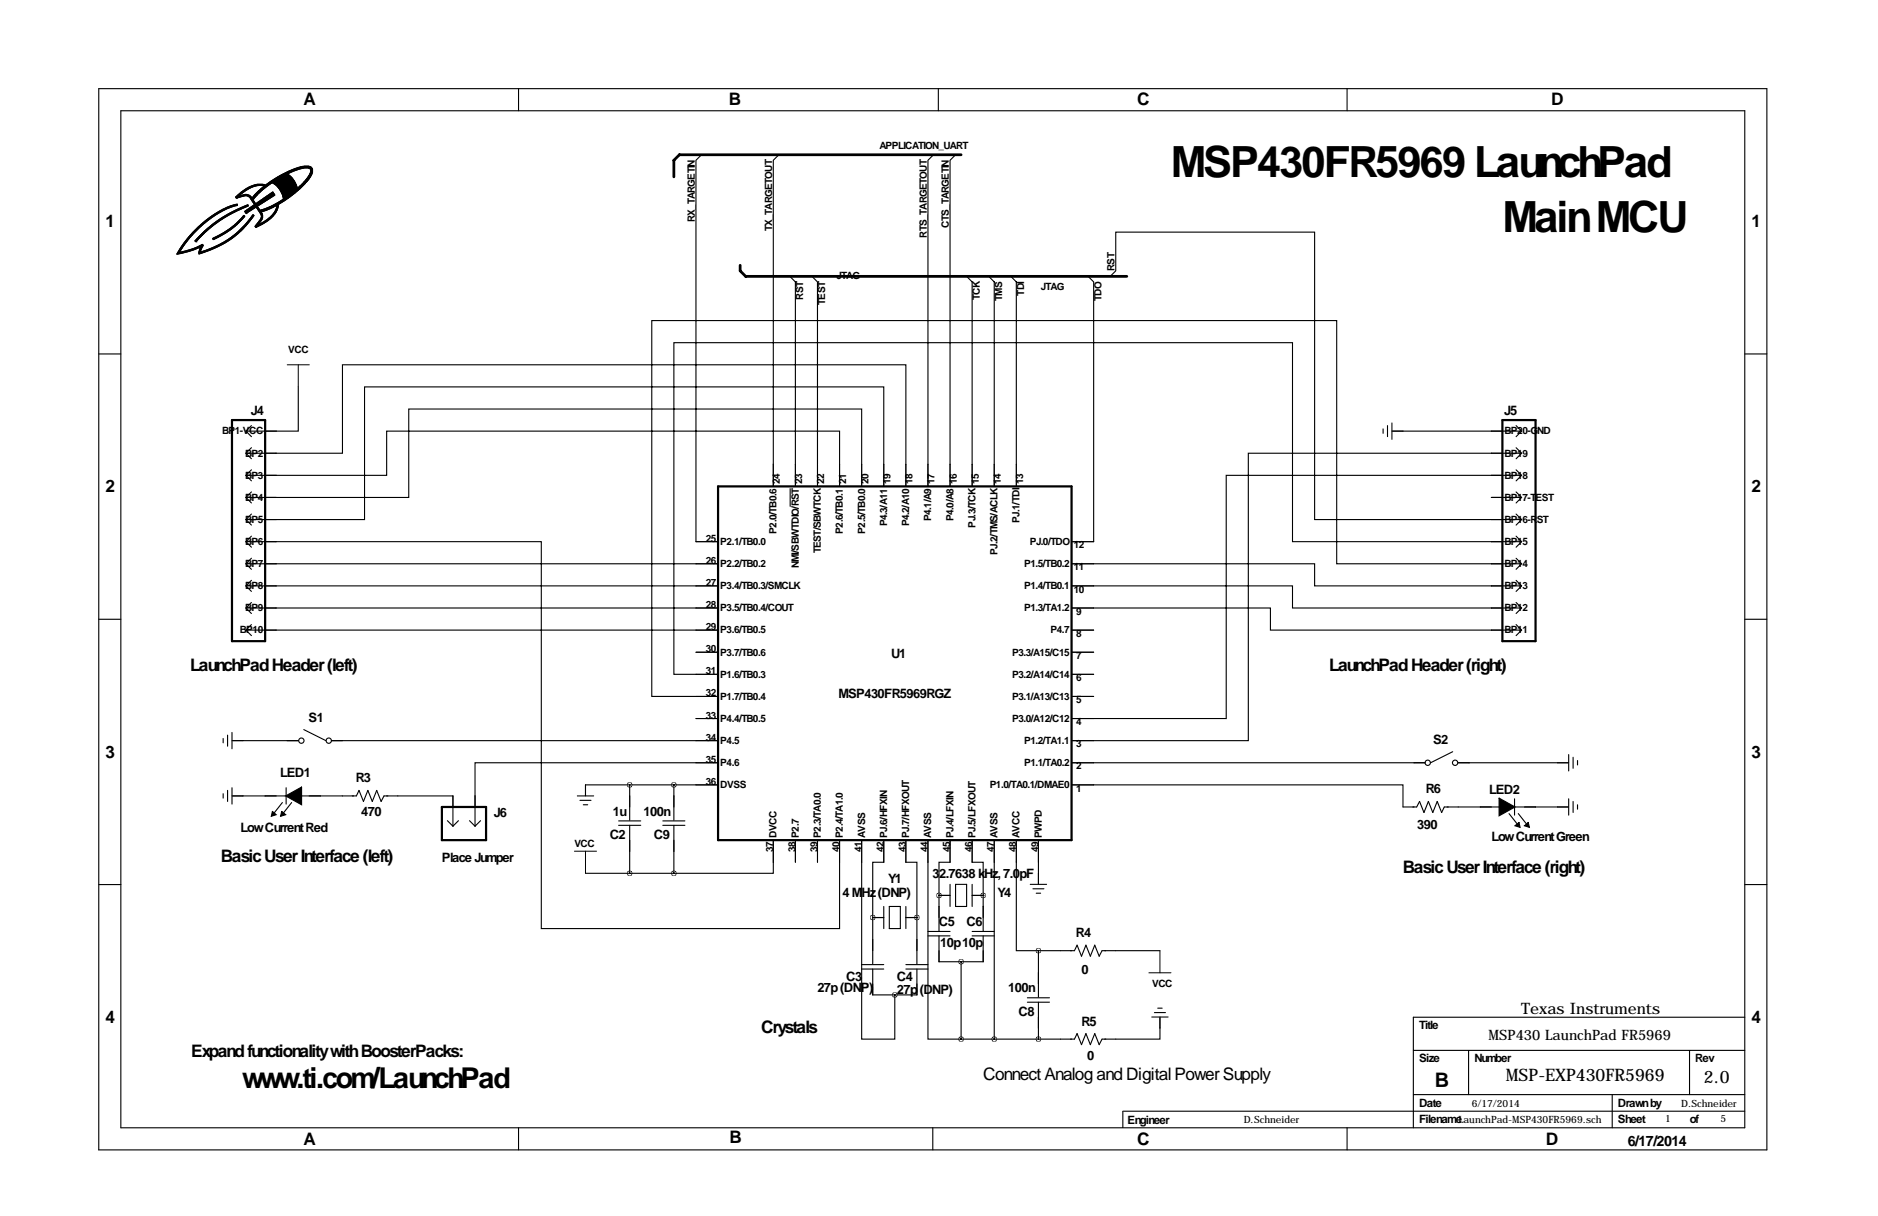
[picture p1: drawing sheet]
<svg xmlns="http://www.w3.org/2000/svg" width="432mm" height="279mm" viewBox="0 0 432 279" stroke-linecap="round" stroke-linejoin="round" font-family="sans-serif">
<g fill="none" stroke="#000" stroke-width=".25">
<path d="M22.7 20.4h383.5v243.8h-383.5zM27.8 25.5h373.4v233.6h-373.4zM119.2 20.4v5.1M161.3 35.6l-1.3 1.2v87.7h5.1M179.1 35.6l-1.3 1.2v75M214.6 35.6l-1.2 1.2v75M215.7 20.4v5.1M219.7 35.6l-1.3 1.2v75M309.7 20.4v5.1M181.6 63.5l1.3 1.3v47M186.7 63.5l1.3 1.3v47M222.2 63.5l1.3 1.3v47"/>
<path d="M227.3 63.5l1.3 1.3v47M232.4 63.5l1.3 1.3v47M250.2 63.5l1.3 1.3v59.7h-5.1M255.3 63.5l1.2-1.3v-8.9h45.8v66.1h47.6M22.7 81.3h5.1M56.5 99.1l1.3 1.2M57.8 97.8l-1.3 1.3M68.6 88.9v10.2h-12.1M318 98.6v1M319 97.8v2.5M320 97.2v3.7M320.2 99.1h29.7"/>
<path d="M348.6 97.8l1.3 1.3M349.9 99.1l-1.3 1.2M401.2 81.3h5M56.5 109.2h32.4v-10.1h104.1v12.7M56.5 104.1h22.2v-20.3h129.6v28M56.5 114.3l1.3 1.3M56.5 109.2l1.3 1.3M56.5 119.4l1.3 1.3M56.5 104.1l1.3 1.3M57.8 113l-1.3 1.3M57.8 107.9l-1.3 1.3M57.8 118.1l-1.3 1.3"/>
<path d="M57.8 102.9l-1.3 1.2M181.7 112.3v4.1M198.1 111.8v-17.8h-104.1v20.3h-37.5M203.2 111.8v-22.9h-119.4v30.5h-27.3M342.9 114.3h7M348.6 113l1.3 1.3M348.6 107.9l1.3 1.3M348.6 118.1l1.3 1.3M348.6 102.9l1.3 1.2M349.9 104.1h-62.9v66.1h-40.6M349.9 109.2h-68v55.9h-35.5M349.9 114.3l-1.3 1.3"/>
<path d="M349.9 109.2l-1.3 1.3M349.9 119.4l-1.3 1.3M349.9 104.1l-1.3 1.3M56.5 124.5h68v88.9h68.5v-20.4M56.5 129.5h108.6M56.5 139.7h108.6M56.5 134.6h108.6M56.5 139.7l1.3 1.3M56.5 129.5l1.3 1.3M56.5 124.5l1.3 1.2M56.5 134.6l1.3 1.3M57.8 138.4l-1.3 1.3"/>
<path d="M57.8 128.3l-1.3 1.2M57.8 123.2l-1.3 1.3M57.8 133.3l-1.3 1.3M246.4 129.5h55.9v5.1h47.6M246.4 134.6h50.8v5.1h52.7M246.4 139.7h45.7v5.1h57.8M348.6 138.4l1.3 1.3M348.6 128.3l1.3 1.2M348.6 123.2l1.3 1.3M348.6 133.3l1.3 1.3M349.9 124.5h-52.7v-45.8h-142.3v76.2h10.2M349.9 129.5h-42.6v-55.8h-157.4v86.3h15.2"/>
<path d="M349.9 139.7l-1.3 1.3M349.9 129.5l-1.3 1.3M349.9 124.5l-1.3 1.2M349.9 134.6l-1.3 1.3M22.7 142.3h5.1M56.5 144.8h108.6M56.5 144.8l1.3 1.2M57.8 143.5l-1.3 1.3M160 149.9h5.1M246.4 144.8h5.1M246.4 154.9h5.1M246.4 149.9h5.1"/>
<path d="M348.6 143.5l1.3 1.3M349.9 144.8l-1.3 1.2M401.2 142.3h5M51.3 169.7v1M52.3 168.9v2.5M53.3 168.3v3.8M53.5 170.2h15.1M69.8 167.6l5.1 2.6M76.2 170.2h88.9M160 165.1h5.1M165.1 175.3h-55.9v14.5M246.4 160h5.1"/>
<path d="M246.4 175.3h81.3M334 172.7l-5.1 2.6M335.3 175.3h25.2M360.7 173.4v3.7M361.7 174v2.5M362.7 174.8v1M51.3 182.4v1M52.3 181.6v2.5M53.3 181v3.8M53.5 182.9h28.4l.6-1.3 1.1 2.5 1-2.5 1 2.5 1-2.5 1 2.5 .7-1.2h15.8v6.9M64.9 184.4l-2.3 2.9M65.8 181v3.8"/>
<path d="M67.1 184.4l-2.3 2.9M102.9 188.6l1.2 1.2M105.4 188.6l-1.3 1.2M107.9 188.6l1.3 1.2M110.5 188.6l-1.3 1.2M132.7 182.9h3.8M133.3 183.9h2.6M134.1 184.9h1M142.2 189.6h5.1M142.2 188.6h5.1M144.8 180.3v8.2M144.8 189.6v11.1"/>
<path d="M152.4 189.6h5.1M152.4 188.6h5.1M154.9 180.3v8.2M154.9 189.6v11.1M165.1 180.3h-30.5v2.4M177.8 193v7.7h-22.9M182.9 193v5.1M188 193v5.1M198.1 193v45.8h7.6v-10.2M203.2 193v5.1h-2.5v12.7M208.3 193v5.1h2.5v12.7M213.4 193v45.8h7.6"/>
<path d="M218.4 193v5.1h-2.5v7.6M223.5 193v5.1h2.6v7.6M228.6 193v45.8M233.7 193v25.4h5.1M238.8 193v10M246.4 180.3h76.2v5.1h3.1l.7-1.3 1 2.6 1-2.6 1 2.6 1.1-2.6 1 2.6 .6-1.3h28.4M347 186.9l2.2 2.9M348.2 183.5v3.8M349.1 186.9l2.3 2.9M360.7 183.5v3.8M361.7 184.1v2.6M362.7 184.9v1"/>
<path d="M22.7 203.3h5.1M134.6 200.7h20.3M200.7 210.8h.1M200.7 210.8h2.5M200.7 210.8v10.7M203.2 208.3v5.1M204.5 208.3h2.5v5.1h-2.5zM208.3 208.3v5.1M208.3 210.8h2.5M210.8 210.8h.1M210.8 210.8v10.7M213.4 215h5"/>
<path d="M213.4 214h5M215.9 205.7h.1M215.9 205.7v8.2M215.9 215v6h10.2v-6M215.9 205.7h2.5M218.4 203.2v5.1M219.7 203.2h2.5v5.1h-2.5zM223.5 203.2v5.1M223.5 215h5.1M223.5 214h5.1M223.5 205.7h2.6M226.1 205.7h.1"/>
<path d="M226.1 205.7v8.2M236.9 203.2h3.7M237.5 204.2h2.5M238.3 205.2h1M238.8 218.4v10.7M238.8 218.4h8.2l.6-1.2 1.1 2.5 1-2.5 1 2.5 1-2.5 1 2.5 .7-1.3h13.3M401.2 203.3h5M198.1 222.7h5.1M198.1 221.6h5.1M200.7 222.7v5.9h10.1v-5.9M208.3 222.7h5.1M208.3 221.6h5.1"/>
<path d="M221 221v17.8M236.2 230.3h5.1M236.2 229.3h5.1M238.8 230.3v8.5M264.8 233.7h3.8M265.4 232.7h2.6M266.2 231.6h1M266.7 233.8v5h-13.3l-.7 1.2-1-2.5-1 2.5-1-2.5-1 2.5-1.1-2.5-.6 1.3h-26M401.2 233.7h-76.2v25.4M119.2 259.1v5.1M214.5 259.1v5.1M258.2 255.3h143"/>
<path d="M258.2 255.4v3.7M309.7 259.1v5.1M325 251.5h76.2M325 241.4h76.2M337.7 241.4v10.1M370.7 251.5v7.6M388.5 241.4v10.1"/>
<circle cx="69.3" cy="170.2" r=".61"/>
<circle cx="75.6" cy="170.2" r=".61"/>
<circle cx="328.3" cy="175.3" r=".61"/>
<circle cx="334.6" cy="175.3" r=".61"/>
</g>
<g fill="none" stroke="#000" stroke-width=".23">
<path d="M65.1 39.9h1.1M65.2 39.9h1.1M65.3 39.8h1.1M65.4 39.8h1.1M65.5 39.7h1.1M65.6 39.7h1.2M65.7 39.6h1.2M66 39.5h1.3M66.1 39.4h1.3M66.2 39.4h1.3M66.3 39.3h1.3M66.4 39.3h1.4"/>
<path d="M66.6 39.2h1.3M66.7 39.2h1.3M67.1 39h1.4M67.1 39.5l-1.3 .1M67.2 39h1.4M67.3 38.9h1.5M67.4 38.9h1.6M67.6 38.8h1.5M67.7 38.8h1.7M68.1 38.6h3.6M68.3 38.6h3.4M68.3 39.1h-1.5"/>
<path d="M68.4 38.5h3.2M68.6 38.5h3M68.7 38.4h2.9M68.9 38.4h2.6M69.1 38.3h2.3M69.3 38.3h2M69.9 38.7h-2.1M69.9 38.2h1.1M70.9 38.7h.9M71.2 39.9h.5M71.2 38.8h.6M71.3 39.9h.5"/>
<path d="M71.3 39.8h.5M71.3 38.8h.5M71.3 39.7h.5M71.3 38.9h.6M71.4 39.6h.4M71.4 39.5h.5M71.4 39h.5M71.4 38.9h.5M71.4 39.4h.5M71.4 39.3h.5M71.4 39.2h.5M71.4 39.1h.5"/>
<path d="M40.6 58.4h.2M40.7 58.3h.9M40.7 58.2h1.1M40.7 58.2h1.4M40.8 58.1h1.5M40.8 58.1h1.6M40.8 58h1.8M40.9 58h1.9M41 57.8h.4M41 57.7h.5M41.1 57.6h.4M41.1 57.6h.5"/>
<path d="M41.2 57.4h.4M41.2 57.4h.5M41.3 57.3h.4M41.4 58.3l-.8 .1M41.4 57.9h-.5M41.4 57.2h.4M41.4 57.1h.4M41.5 56.9h.4M41.6 56.9h.4M41.6 56.8h.4M41.6 57.5h-.5M41.7 56.7h.4"/>
<path d="M41.8 56.5h.4M41.9 56.4h.4M41.9 57.8h1.5M41.9 57h-.4M41.9 56.3h.5M42 56.3h.4M42 56.2h.4M42 56.2h.5M42.1 57.8h1.5M42.1 56.1h.4M42.1 56h.5M42.2 56.6h-.5"/>
<path d="M42.2 56h.4M42.2 55.9h.4M42.2 55.9h.5M42.3 55.8h.4M42.3 57.7h1.4M42.3 55.8h.5M42.4 55.6h.5M42.5 55.6h.4M42.5 57.7h1.4M42.5 55.5h.5M42.6 55.5h.4M42.6 55.4h.4"/>
<path d="M42.6 55.4h.5M42.7 55.3h.4M42.7 57.6h1.3M42.7 55.2h.5M42.8 55.2h.4M42.8 55.7h-.4M42.8 55.1h.5M42.9 57.6h1.3M42.9 55.1h.4M42.9 55h.4M42.9 55h.5M43 54.9h.4"/>
<path d="M43.1 54.8h.5M43.1 54.7h.5M43.2 54.7h.4M43.2 57.9h-1.7M43.2 54.6h.5M43.3 54.6h.4M43.3 54.5h.5M43.4 57.4h1.3M43.4 54.4h.5M43.5 54.3h.4M43.5 54.8l-.5 .1M43.5 54.3h.5"/>
<path d="M43.6 57.4h1.2M43.6 54.2h.4M43.6 54.2h.5M43.6 54.1h.5M43.7 54.1h.5M43.8 57.3h1.1M43.8 53.9h.5M43.9 54.4l-.5 .1M43.9 53.8h.4M43.9 57.3h1.1M43.9 53.8h.5M44 53.7h.4"/>
<path d="M44 53.7h.5M44.1 57.2h1.1M44.1 53.6h.5M44.2 57.2h1.1M44.2 53.4h.6M44.3 53.9l-.6 .1M44.3 53.4h.5M44.3 53.3h.6M44.4 57.1h1M44.4 53.3h.5M44.4 53.2h.6M44.5 57.5h-1.4"/>
<path d="M44.5 53.2h.5M44.7 53h.5M44.7 53.5h-.6M44.8 52.9h.5M44.8 56.9h.9M44.8 55.4h.5M44.9 55.4h.3M44.9 52.8h.5M44.9 56.9h.9M44.9 55.5h.3M44.9 55.2h.5M45 55.5h.1"/>
<path d="M45 55.2h.5M45 52.7h.5M45 55.1h.5M45.1 55.6h.1M45.1 56.8h.8M45.1 55.1h.4M45.1 55h.5M45.1 53.1h-.5M45.1 52.6h.5M45.2 56.8h1.3M45.2 55h.4M45.2 52.5h.5"/>
<path d="M45.2 54.9h.5M45.3 52.4h.5M45.3 56.7h1.2M45.3 54.8h.5M45.4 55.3h-.6M45.4 54.7h.5M45.4 52.3h.5M45.4 56.7h1.2M45.5 54.6h.5M45.5 52.2h.6M45.6 54.5h.5M45.6 52.6l-.6 .1"/>
<path d="M45.6 52.1h.5M45.6 57h-1M45.6 52.1h.6M45.7 52h.5M45.7 58.3h.5M45.7 58.2h.6M45.7 58.2h.8M45.7 58.1h.9M45.7 58.1h1.1M45.7 58h1.2M45.7 58h1.4M45.7 57.9h1.6"/>
<path d="M45.7 56.5h1M45.7 54.4h.5M45.7 52h.6M45.8 57.8h.3M45.8 57.7h.3M45.8 54.8l-.5 .1M45.8 54.3h.5M45.8 57.6h.3M45.8 57.6h.4M45.8 56.5h.9M45.8 51.9h.5M45.9 57.4h.3"/>
<path d="M45.9 57.3h.4M45.9 54.2h.5M45.9 51.9h.5M45.9 57.2h.4M45.9 56.4h.8M46 57.2h.3M46 57.1h.4M46 54.1h.5M46 52.2l-.6 .1M46 58.3l-.3 .1M46 56.9h.4M46 56.4h.7"/>
<path d="M46 51.7h.6M46.1 56.9h.3M46.1 56.8h.4M46.1 51.7h.5M46.1 56.3h.6M46.1 51.6h.6M46.2 54.4l-.6 .1M46.2 53.9h.5M46.2 51.6h.5M46.2 57.5h-.4M46.2 56.3h.5M46.2 53.8h.5"/>
<path d="M46.2 51.5h.6M46.3 53.8h.5M46.3 56.2h.3M46.3 53.7h.5M46.3 51.5h.5M46.4 57.8h1.1M46.4 56.2h.2M46.4 53.7h.5M46.4 51.4h.5M46.4 57h-.4M46.4 53.6h.5M46.5 53.6h.5"/>
<path d="M46.5 51.8h-.6M46.5 57.8h1.2M46.5 51.3h.6M46.6 51.2h.6M46.6 57.7h1.2M46.6 56.6h-1.1M46.6 53.9l-.5 .1M46.6 53.4h.5M46.7 53.4h.5M46.7 53.3h.5M46.7 51.1h.6M46.8 57.7h1.1"/>
<path d="M46.8 53.3h.5M46.8 51.1h.5M46.8 53.2h.6M46.8 51h.6M46.9 53.2h.5M46.9 57.6h1.2M47 53h.6M47 51.3l-.6 .1M47 50.9h.6M47.1 57.6h1.1M47.1 53.5h-.6M47.1 53h.6"/>
<path d="M47.1 50.8h.6M47.1 50.7h.7M47.2 52.9h.5M47.2 50.7h.6M47.2 52.9h.6M47.3 52.8h.6M47.3 50.6h.6M47.3 50.6h.7M47.4 52.7h.6M47.4 50.5h.6M47.5 57.4h1.1M47.5 53.1h-.6"/>
<path d="M47.5 52.6h.6M47.5 50.9l-.6 .1M47.6 50.4h.6M47.7 57.4h1M47.7 52.5h.5M47.7 50.3h.6M47.7 52.5h.6M47.8 52.4h.5M47.8 50.3h.6M47.8 57.3h1M47.8 52.4h.6M47.8 50.2h.6"/>
<path d="M47.9 52.3h.5M47.9 50.2h.6M47.9 57.3h1M48 50.1h.6M48.1 57.2h.9M48.1 52.6l-.7 .1M48.1 52.2h.5M48.1 52.1h.6M48.2 57.2h1M48.2 52.1h.6M48.2 50.4l-.8 .1M48.2 50h.6"/>
<path d="M48.2 52h.6M48.2 49.9h.6M48.3 49.9h.6M48.3 57.1h1M48.3 52h.6M48.4 51.9h.5M48.4 49.8h.6M48.4 57.5h-1.2M48.4 51.9h.6M48.4 49.8h.7M48.5 49.7h.6M48.6 52.2l-.7 .1"/>
<path d="M48.6 49.7h.6M48.6 51.7h.6M48.7 56.9h.9M48.7 51.7h.6M48.7 50l-.7 .1M48.7 51.6h.6M48.8 49.5h.6M48.8 56.9h.9M48.8 51.6h.6M48.9 54.8h.7M48.9 54.8h.8M48.9 51.5h.6"/>
<path d="M48.9 49.5h.6M48.9 56.8h.9M48.9 54.9h.5M48.9 49.4h.7M49 55h.2M49 55h.3M49 54.7h.8M49 51.4h.6M49 56.8h.9M49 55.1h.1M49 49.4h.7M49.1 54.7h.8"/>
<path d="M49.1 49.3h.6M49.1 51.8h-.6M49.2 56.7h.8M49.2 54.6h.8M49.2 51.3h.6M49.2 49.3h.6M49.2 49.2h.7M49.3 56.7h.8M49.3 54.6h.8M49.3 51.2h.6M49.4 54.5h.8M49.4 49.6h-.8"/>
<path d="M49.4 51.1h.6M49.5 57h-1.1M49.5 51.1h.6M49.5 49.1h.7M49.5 51h.7M49.5 49h.7M49.6 56.5h.8M49.6 49h.7M49.7 54.4h.8M49.7 56.5h.8M49.7 51.3l-.6 .1M49.7 50.9h.7"/>
<path d="M49.7 48.9h.7M49.8 54.3h.8M49.8 48.9h.7M49.8 56.4h.8M49.8 50.8h.6M49.9 54.3h.8M49.9 50.7h.6M49.9 48.8h.7M49.9 56.4h.8M50 50.7h.6M50 56.3h.9M50 54.2h.8"/>
<path d="M50 50.6h.7M50.1 54.2h.8M50.1 49.1l-.8 .1M50.1 56.3h.9M50.1 50.6h.6M50.1 48.7h.8M50.2 54.1h.8M50.2 50.5h.7M50.2 56.2h.9M50.2 48.6h.8M50.3 54.1h.8M50.3 50.9l-.7 .1"/>
<path d="M50.3 48.6h.8M50.3 56.6h-.9M50.4 54.4l-.9 .1M50.4 50.4h.7M50.4 48.5h.8M50.5 50.3h.7M50.5 48.5h.8M50.5 56.1h.8M50.5 50.3h.8M50.6 53.9h.8M50.6 48.4h.8M50.6 56h.8"/>
<path d="M50.6 53.8h.8M50.6 50.2h.7M50.6 48.4h.9M50.7 50.2h.7M50.7 56h.8M50.7 53.8h.8M50.8 50.1h.7M50.8 48.7l-.8 .1M50.9 55.9h.7M50.9 53.7h.7M50.9 55.9h.8M51 53.7h.7"/>
<path d="M51 48.2h.8M51 55.8h.8M51 50.4l-.8 .1M51.1 53.6h.7M51.1 50h.6M51.1 48.2h.8M51.1 55.8h.8M51.1 49.9h.7M51.2 48.1h.8M51.2 49.9h.7M51.2 48.1h.9M51.3 56.1l-1 .1"/>
<path d="M51.3 53.9l-.9 .1M51.3 49.8h.7M51.3 48h.9M51.4 53.4h.7M51.4 49.8h.7M51.4 55.6h.7M51.5 55.6h.7M51.5 53.4h.7M51.5 49.7h.7M51.5 48h.8M51.6 55.5h.7M51.6 53.3h.6"/>
<path d="M51.6 53.3h.7M51.7 55.5h.7M51.7 50l-.8 .1M51.7 48.3h-1M51.7 55.4h.7M51.7 53.2h.7M51.8 49.5h.7M51.8 47.8h.9M51.8 55.4h.7M51.8 53.2h.7M51.9 49.5h.7M51.9 47.8h.9"/>
<path d="M52 49.4h.7M52 47.7h.9M52 55.7h-.8M52 53.5h-.8M52 53h.7M52 49.4h.8M52.1 55.2h.6M52.1 47.7h1M52.1 55.2h.7M52.1 53h.7M52.1 49.3h.8M52.2 52.9h.6"/>
<path d="M52.2 47.6h1M52.2 55.1h.7M52.2 49.3h.8M52.3 52.9h.6M52.3 55.1h.7M52.3 52.8h.7M52.3 49.2h.8M52.3 47.5h1.1M52.4 55h.6M52.4 52.8h.6M52.4 49.6h-.8M52.4 47.5h1.1"/>
<path d="M52.5 55h.6M52.5 52.7h.6M52.5 54.9h.7M52.6 49.1h.7M52.6 47.9h-1M52.6 53.1h-.7M52.7 55.3h-.8M52.7 49h.7M52.7 52.6h.6M52.8 54.8h.6M52.8 52.5h.6M52.8 49h.7"/>
<path d="M52.8 54.7h.7M52.8 48.9h.8M52.8 47.3h1.3M52.9 54.7h.6M52.9 52.4h.6M52.9 48.9h.8M52.9 47.3h1.4M53 54.6h.6M53 52.4h.6M53 54.6h.7M53 48.8h.8M53.1 52.3h.5"/>
<path d="M53.1 47.2h1.4M53.1 54.5h.6M53.2 52.2h.6M53.2 49.1l-.8 .1M53.3 52.6l-.7 .1M53.3 47.2h1.3M53.3 54.8l-.7 .1M53.3 54.4h.6M53.3 52.1h.6M53.3 48.7h.9M53.4 54.3h.6M53.4 52.1h.6"/>
<path d="M53.4 54.3h.7M53.4 52h.7M53.4 48.6h.9M53.4 47.1h1.2M53.5 52h.6M53.5 54.2h.7M53.5 48.6h.9M53.6 54.2h.6M53.6 51.9h.6M53.6 47.1h1M53.6 54.1h.7M53.6 48.5h.9"/>
<path d="M53.7 54.1h.6M53.7 48.5h.9M53.7 47h.9M53.8 52.2l-.7 .1M53.8 51.7h.6M53.8 48.4h.9M53.8 47.4h-1.2M53.9 54.4l-.7 .1M53.9 53.9h.6M53.9 51.7h.6M53.9 51.6h.6M53.9 48.4h.9"/>
<path d="M53.9 47h.7M54 53.8h.6M54 51.6h.6M54.1 53.8h.5M54.1 51.5h.5M54.1 48.7l-1 .1M54.1 53.7h.6M54.1 51.5h.6M54.2 53.7h.6M54.2 53.6h.6M54.2 51.4h.5M54.2 45.4h.8"/>
<path d="M54.2 45.3h1M54.3 48.2h.8M54.3 45.5h.4M54.3 45.4h.6M54.3 45.2h1.5M54.3 53.6h.6M54.3 51.8h-.6M54.3 45.5h.2M54.3 45.1h1.7M54.4 45.6h.1M54.4 51.3h.5M54.4 48.2h.9"/>
<path d="M54.4 45.1h1.8M54.4 51.2h.5M54.4 46.9h.2M54.5 53.9l-.7 .1M54.5 53.4h.5M54.5 51.2h.5M54.5 48.1h.9M54.5 45h3.1M54.5 53.4h.6M54.5 51.1h.5M54.5 45h3M54.6 53.3h.5"/>
<path d="M54.6 51.1h.5M54.6 48.1h.9M54.6 44.9h.5M54.6 53.3h.6M54.6 51h.5M54.6 44.9h.6M54.7 48h.9M54.7 53.2h.6M54.8 53.2h.5M54.8 50.9h.5M54.8 44.7h.5M54.8 51.3l-.5 .1"/>
<path d="M54.8 50.8h.5M54.8 48h.9M54.8 44.7h.6M54.9 50.7h.5M54.9 44.6h.5M54.9 53h.6M55 53.5h-.6M55 53h.5M55 50.6h.5M55 44.6h.5M55 52.9h.6M55 48.3h-.9"/>
<path d="M55 44.5h.6M55.1 52.9h.5M55.1 50.5h.5M55.1 44.4h.5M55.1 52.8h.6M55.1 47.8h.9M55.2 52.8h.5M55.2 52.7h.6M55.2 50.9l-.5 .1M55.2 50.4h.5M55.3 50.3h.5M55.3 47.8h.9"/>
<path d="M55.3 44.9h2.1M55.3 44.8h-.6M55.3 44.3h.5M55.3 44.2h.6M55.4 52.6h.5M55.4 50.2h.4M55.4 47.7h.9M55.4 44.2h.6M55.4 53.1h-.6M55.4 52.5h.6M55.4 50.2h.5M55.4 44.1h.6"/>
<path d="M55.5 52.5h.5M55.5 50.1h.4M55.5 47.7h.9M55.5 44.9h1.9M55.5 44.1h.6M55.5 52.4h.6M55.6 52.4h.5M55.6 50h.5M55.6 47.6h.9M55.6 45.2l-1.4 .1M55.6 44h.6M55.6 52.3h.5"/>
<path d="M55.6 49.9h.5M55.7 50.4l-.6 .1M55.7 49.9h.4M55.7 47.5h.9M55.7 44.8h1.6M55.7 49.8h.5M55.8 52.2h.5M55.8 49.8h.4M55.8 44.3l-.7 .1M55.8 52.1h.5M55.8 49.7h.5M55.8 47.5h.9"/>
<path d="M55.8 43.8h.7M55.9 52.6l-.6 .1M55.9 52.1h.5M55.9 49.7h.4M55.9 49.6h.4M55.9 52h.5M55.9 47.9h-1M55.9 43.8h.6M56 52h.5M56 49.5h.1M56 43.7h.6M56 51.9h.5"/>
<path d="M56 50l-.5 .1M56.1 51.9h.5M56.1 44.7h.8M56.1 43.7h.6M56.1 51.8h.5M56.1 43.6h.7M56.2 47.3h.9M56.2 43.6h.7M56.2 52.2l-.5 .1M56.2 51.7h.5M56.2 48.6h1.2M56.3 51.7h.4"/>
<path d="M56.3 48.7h.9M56.3 48.6h1M56.3 48.5h1.2M56.3 47.3h.8M56.3 51.6h.5M56.3 48.7h.8M56.3 44.7h.4M56.4 51.5h.5M56.4 48.8h.6M56.4 48.5h1.2M56.4 43.9h-.7M56.4 48.9h.5"/>
<path d="M56.4 48.4h1.2M56.4 47.2h.7M56.4 43.4h.7M56.5 51.4h.4M56.5 49h.2M56.5 48.9h.3M56.5 43.4h.8M56.5 49h.1M56.5 48.4h1.2M56.5 47.2h.5M56.6 49.1h.1M56.6 43.3h.8"/>
<path d="M56.6 51.3h.5M56.6 51.2h.5M56.6 47.1h.4M56.7 51.2h.5M56.7 43.3h.8M56.7 51.1h.5M56.7 48.2h1.3M56.7 43.2h.9M56.8 51.1h.5M56.8 48.2h1.2M56.8 47.1h.2M56.8 51h.5"/>
<path d="M56.8 45.1h.8M56.8 43.2h.9M56.9 48.1h1.2M56.9 47h.1M56.9 50.9h.5M56.9 48.1h1.3M56.9 43.1h.9M57 50.8h.5M57 47.4h-1.1M57 45.1h.7M57 51.3l-.5 .1M57 50.7h.5"/>
<path d="M57 48h1.3M57 43.5h-.7M57.1 50.7h.5M57.1 48h1.2M57.1 45.2h.6M57.1 50.6h.5M57.2 50.5h.5M57.2 45.2h.6M57.2 43h.9M57.3 47.8h1.3M57.3 42.9h1M57.4 50.4h.4"/>
<path d="M57.4 50.3h.4M57.4 45.3h.4M57.4 50.9l-.5 .1M57.4 50.3h.5M57.4 47.8h1.3M57.4 45.4h.4M57.4 42.9h1M57.5 50.2h.4M57.5 47.7h1.2M57.5 45.4h.4M57.5 50.2h.5M57.5 45.5h1"/>
<path d="M57.5 45.5h1.1M57.6 50.1h.4M57.6 47.7h1.2M57.6 45.6h.8M57.6 45.6h.9M57.6 42.8h1M57.6 47.6h1.7M57.6 45.7h.8M57.7 50h.4M57.7 45.8h.6M57.7 42.8h1.1M57.7 49.9h.4"/>
<path d="M57.7 49.9h.5M57.7 47.5h1.6M57.8 50.4l-.5 .1M57.8 49.8h.4M57.8 47.5h1.4M57.8 45.9h.4M57.8 45.9h.5M57.8 42.7h1.2M57.8 46h.4M57.9 49.7h.4M57.9 48.3h-1.3M57.9 47.4h1.3"/>
<path d="M57.9 46.1h.4M57.9 46h.4M57.9 49.6h.5M57.9 42.7h1.5M58 49.5h.4M58 47.3h1.3M58 46.2h.4M58 45.4h.6M58 46.3h.4M58 45.4h.7M58 43l-1 .1M58.1 50l-.5 .1"/>
<path d="M58.1 49.4h.2M58.1 47.3h1.3M58.1 46.4h.4M58.1 46.3h.4M58.1 45.3h.6M58.1 49.3h.1M58.1 47.2h1.3M58.2 46.5h.4M58.2 47.2h1.3M58.2 45.2h.6M58.2 45.1h.7M58.3 47.1h1.3"/>
<path d="M58.3 46.7h.4M58.3 46.6h.4M58.3 45.1h.6M58.3 45h.7M58.3 42.5h3.5M58.4 47.1h1.3M58.4 46.8h1.7M58.4 46.8h1.8M58.4 45h.6M58.4 47h1.4M58.4 46.9h1.6M58.4 44.9h.7"/>
<path d="M58.5 44.8h.7M58.5 42.5h3.4M58.5 47.9h-1.3M58.6 44.7h.6M58.6 52h.8M58.6 52h.9M58.6 44.7h.7M58.7 52.1h.4M58.7 52.1h.6M58.7 51.9h.9M58.7 44.6h.6M58.7 42.4h2.2"/>
<path d="M58.7 52.2h.3M58.7 51.9h1M58.7 44.6h.7M58.8 52.2h.1M58.8 45.2l-.7 .1M58.8 44.5h.6M58.8 52.3h.1M58.8 51.7h1.2M58.8 44.4h.7M58.9 51.7h1.2M58.9 46.7h1.3M58.9 42.4h1.8"/>
<path d="M58.9 51.6h1.3M58.9 47.7h.4M58.9 46.7h1.5M59 51.6h1.3M59 51.5h.4M59 47.8h.4M59 47.7h.4M59 44.3h.7M59 51.5h.5M59 46.6h1.4M59 44.2h.7M59.1 51.4h.4"/>
<path d="M59.1 47.9h.4M59.1 44.2h.7M59.1 48h.4M59.1 44.1h.7M59.1 42.3h1.3M59.2 48.1h.4M59.2 48h.4M59.2 44.1h.7M59.2 51.3h.4M59.2 51.2h.5M59.2 46.5h1.5M59.2 44h.7"/>
<path d="M59.3 51.2h.4M59.3 48.2h.4M59.3 46.4h1.5M59.3 44h.7M59.3 51.1h.5M59.3 48.3h2.2M59.4 51.1h.4M59.4 51h.4M59.4 48.4h1.8M59.4 46.4h1.4M59.4 48.4h1.7M59.4 46.3h1.5"/>
<path d="M59.4 43.8h.7M59.5 48.5h1.3M59.5 48.5h1.4M59.5 43.8h.7M59.5 50.9h.4M59.5 50.8h.5M59.5 48.6h1.1M59.5 46.3h1.5M59.5 43.7h.8M59.6 51.5h.8M59.6 50.7h.4M59.6 48.7h.6"/>
<path d="M59.6 48.6h.9M59.6 46.2h1.5M59.6 51.3l-.5 .1M59.6 50.7h.5M59.6 48.7h.5M59.6 44.3l-.7 .1M59.6 43.7h.8M59.7 51.5h.8M59.7 50.6h.4M59.7 48.8h.4M59.7 46.2h1.4M59.7 43.6h.7"/>
<path d="M59.7 50.5h.5M59.7 48.9h.4M59.7 43.6h.8M59.8 51.4h.8M59.8 49h.4M59.8 48.9h.4M59.8 50.4h.4M59.9 51.8h-1.1M59.9 50.3h.4M59.9 49.1h.4M59.9 46h1.5M59.9 43.4h.8"/>
<path d="M59.9 50.9l-.5 .1M59.9 50.2h.4M59.9 49.2h.5M59.9 46.9l-1.4 .1M59.9 46h1.6M60 50.2h.4M60 50.1h.4M60 49.3h.4M60 43.3h.8M60 50h.4M60 49.9h.4M60 49.8h.4"/>
<path d="M60 49.5h.4M60 49.4h.4M60 48.2h1.6M60 45.9h1.5M60.1 51.3h.7M60.1 49.8h.3M60.1 49.7h.3M60.1 49.6h.3M60.1 45.9h1.5M60.1 43.9h-.8M60.1 43.3h.8M60.1 51.2h.8"/>
<path d="M60.1 43.2h.8M60.2 48.2h1.5M60.2 45.8h1.5M60.2 43.2h.8M60.2 51.2h.8M60.2 50.4l-.4 .1M60.2 45.8h1.6M60.2 43.1h.8M60.2 42.7h1.4M60.4 51.1h.7M60.4 50l-.4 .1M60.4 48.1h1.4"/>
<path d="M60.5 51.1h.6M60.5 43h.7M60.5 51h.7M60.5 45.6h1.5M60.5 42.9h.8M60.6 48.1h1.3M60.6 46.5l-1.5 .1M60.6 45.6h1.5M60.6 42.9h.8M60.6 42.7h1M60.6 45.5h1.6M60.6 43.5h-.8"/>
<path d="M60.6 42.8h.8M60.7 51.3l-.8 .1M60.7 48h1.4M60.7 45.5h1.5M60.7 42.8h.8M60.8 50.9h.6M60.8 45.4h1.5M60.9 50.8h.6M60.9 48h1.3M60.9 45.4h1.5M60.9 50.7h.7M60.9 45.3h1.6"/>
<path d="M61 50.7h.7M61.1 50.6h.6M61.2 50.6h.6M61.2 45.2h1.5M61.2 43l-.9 .1M61.2 42.4h.8M61.2 50.5h.6M61.2 45.1h1.6M61.2 42.4h.9M61.3 47.8h1.2M61.3 45.1h1.6M61.3 46.1h-1.6"/>
<path d="M61.3 42.3h.8M61.4 50.9l-.8 .1M61.4 47.8h1.2M61.4 45h1.6M61.4 42.3h.8M61.4 50.4h.6M61.5 50.3h.6M61.5 47.7h1.2M61.5 44.9h1.6M61.6 50.3h.6M61.6 44.9h1.6M61.6 42.1h.8"/>
<path d="M61.6 50.2h.6M61.6 47.7h1.2M61.7 44.8h1.5M61.7 42.1h.8M61.7 50.2h.6M61.7 42h6.2M61.8 50.1h.5M61.8 47.6h1.1M61.8 42.6h-3.8M61.8 42h6.1M61.8 44.7h1.3M61.9 47.5h1.1"/>
<path d="M61.9 44.7h1.2M61.9 41.9h6M61.9 50h.6M61.9 45.7h-1.5M61.9 44.6h1.2M61.9 41.9h5.9M62 50.4l-.7 .1M62 47.5h1.1M62 49.9h.5M62 44.6h1M62 41.8h5.8M62.1 49.9h.5"/>
<path d="M62.1 44.5h.9M62.1 41.8h5.7M62.1 49.8h.5M62.2 49.8h.5M62.2 44.4h.8M62.2 49.7h.5M62.2 44.4h.7M62.2 41.7h5.5M62.3 49.7h.5M62.3 41.6h5.4M62.3 47.3h1.1M62.3 42.2h-.9"/>
<path d="M62.4 47.9h-1.4M62.4 44.3h.5M62.4 41.6h5.3M62.4 50l-.6 .1M62.4 49.5h.5M62.4 47.3h1.1M62.4 41.5h5.2M62.5 49.5h.4M62.5 44.2h.3M62.5 49.4h.5M62.5 47.2h1.5M62.5 41.5h5.1"/>
<path d="M62.6 49.4h.4M62.6 44.1h.2M62.6 42.1h5.3M62.6 41.4h5M62.6 49.3h.5M62.6 47.2h1.4M62.6 45.2l-1.6 .1M62.7 49.3h.4M62.7 49.2h.5M62.7 44.1h.1M62.7 41.4h4.8M62.7 47.1h1.3"/>
<path d="M62.7 42.1h5.3M62.8 49.1h.5M62.8 47.1h1.2M62.8 42.2h5.2M62.8 41.2h4.7M62.9 49.6h-.6M62.9 49h.4M62.9 48.9h.5M62.9 47h1.2M62.9 41.2h4.5M63 48.9h.4M63 42.3h5"/>
<path d="M63 41.1h4.4M63 48.8h.4M63 48.8h.5M63.1 42.3h5M63.1 41.1h4.3M63.1 48.7h.5M63.1 48.6h.5M63.1 42.4h5M63.1 41h4.2M63.2 48.6h.4M63.2 48.5h.4M63.2 46.9h1"/>
<path d="M63.2 49.1l-.5 .1M63.2 48.5h.5M63.2 42.4h4.9M63.2 41h4.1M63.3 48.4h.4M63.3 47.4h-1.2M63.3 46.8h1M63.3 42.5h4.8M63.3 40.9h3.9M63.4 48.2h.4M63.4 48.1h.4M63.4 46.8h1"/>
<path d="M63.4 40.9h3.8M63.4 48h.5M63.4 42.6h4.8M63.5 48h.4M63.5 46.7h1M63.6 47.8h.3M63.6 47.7h.3M63.6 42.7h4.6M63.6 40.8h3.5M63.6 47.7h.4M63.6 47.6h.4M63.6 47.5h.4"/>
<path d="M63.6 46.7h1M63.7 47.5h.3M63.7 47.4h.3M63.7 47.3h.3M63.7 46.6h.9M63.7 42.8h4.5M63.7 40.7h3.4M63.7 42.8h4.6M63.8 48.3h-.5M63.8 42.9h4.5M63.8 40.7h3.2M63.8 40.6h3.2"/>
<path d="M63.9 43h4.4M63.9 47.9h-.4M63.9 40.6h3M64 46.5h.9M64 43.1h4.3M64 46.4h1M64 43.2h4.3M64 40.5h2.9M64.1 43.3h5M64.1 43.2h5M64.1 46.9l-1.1 .1M64.1 46.4h.9"/>
<path d="M64.1 43.3h4.9M64.1 40.5h2.7M64.2 43.4h4.8M64.2 40.4h2.6M64.2 46.3h.9M64.2 43.4h4.7M64.3 46.3h.9M64.3 43.6h4.4M64.4 46.2h.9M64.4 43.7h4.2M64.4 43.6h4.3M64.4 40.3h2.2"/>
<path d="M64.4 43.8h4.1M64.5 46.2h.9M64.5 43.8h3.9M64.5 40.3h2M64.6 44h3.6M64.6 44h3.7M64.6 40.2h1.9M64.6 44.1h3.5M64.6 44.1h3.6M64.6 40.2h1.8M64.7 46h.9M64.7 44.2h3.3"/>
<path d="M64.7 44.3h3.2M64.7 40.1h1.6M64.8 46.5l-1 .1M64.8 46h.9M64.8 44.4h2.9M64.8 44.6h2.8M64.8 44.5h2.9M64.8 40.1h1.5M64.9 45.9h.8M64.9 44.7h2.6M64.9 44.6h2.6M64.9 45.9h.9"/>
<path d="M64.9 44.7h2.5M64.9 40h1.3M65 45h2M65 45h2.1M65 44.9h2.2M65 45.8h.9M65 45.2h1.8M65 45.1h1.9M65 45.1h2M65.1 45.8h.8M65.1 45.4h1.4M65.1 45.3h1.5"/>
<path d="M65.1 45.6h1.1M65.1 45.5h1.2M65.1 45.5h1.3M65.1 45.4h1.3M65.5 46.1h-1M66.1 45.7h-1M66.8 45.2l-1.7 .1M67.4 44.8h-2.5M68.4 43.9h-3.9M68.5 43.2h.7M68.5 43.1h.7M68.7 43h.7"/>
<path d="M68.7 42.9h.7M68.8 42.9h.7M68.8 42.8h.7M68.9 43.5h-4.6M68.9 42.8h.7M68.9 42.7h.7M69 42.7h.7M69.2 42.5h.6M69.2 42.5h.7M69.3 42.4h.7M69.3 43l-.7 .1M69.4 42.3h.7"/>
<path d="M69.6 42.1h.7M69.7 42h.6M69.7 42h.7M69.7 41.9h.7M69.8 42.6h-.8M69.8 41.9h.7M69.8 41.8h.7M70 41.7h.7M70.1 41.6h.6M70.2 41.5h.6M70.2 42.2h-.7M70.2 41.4h.7"/>
<path d="M70.3 41.4h.6M70.4 41.2h.6M70.4 41.1h.7M70.5 41.1h.6M70.5 41h.6M70.6 41h.6M70.6 41.7l-.7 .1M70.6 40.9h.6M70.7 40.8h.6M70.8 40.7h.5M70.8 40.7h.6M70.8 40.6h.6"/>
<path d="M70.9 40.6h.5M70.9 40.5h.5M70.9 40.5h.6M71 40.4h.5M71 40.3h.6M71.1 40.2h.5M71.1 40.1h.6M71.2 40.1h.5M71.2 40h.5M71.3 40.8l-.7 .1M66 83.8h5.1M68.6 83.8v5.1"/>
<path d="M320 99.1h2.6M177.8 106.7v5.1M182.9 106.7v5.1M188 106.7v5.1M193 106.7v5.1M198.1 106.7v5.1M203.2 106.7v5.1M208.3 106.7v5.1M213.4 106.7v5.1M218.4 106.7v5.1M223.5 106.7v5.1M228.6 106.7v5.1"/>
<path d="M233.7 106.7v5.1M160 139.7h5.1M160 134.6h5.1M160 129.5h5.1M160 124.5h5.1M246.4 139.7h5.1M246.4 134.6h5.1M246.4 129.5h5.1M246.4 124.5h5.1M160 154.9h5.1M160 149.9h5.1M160 144.8h5.1"/>
<path d="M246.4 154.9h5.1M246.4 149.9h5.1M246.4 144.8h5.1M53.3 170.2h2.6M160 175.3h5.1M160 170.2h5.1M160 165.1h5.1M160 160h5.1M246.4 175.3h5.1M246.4 170.2h5.1M246.4 165.1h5.1M246.4 160h5.1"/>
<path d="M358.1 175.3h2.6M53.3 182.9h2.6M132.1 195.6h5.1M134.6 180.3v2.6M134.6 195.6v5.1M160 180.3h5.1M177.8 193v5.1M182.9 193v5.1M188 193v5.1M193 193v5.1M198.1 193v5.1M203.2 193v5.1"/>
<path d="M208.3 193v5.1M213.4 193v5.1M218.4 193v5.1M223.5 193v5.1M228.6 193v5.1M233.7 193v5.1M238.8 193v5.1M246.4 180.3h5.1M358.1 185.4h2.6M238.8 200.7v2.5M266.7 218.4v5.1M264.2 223.5h5"/>
<path d="M266.7 233.7v2.5"/>
</g>
<path d="M53.3 96.5h7.7v50.8h-7.7zM345.4 96.5h7.7v50.8h-7.7zM165.1 111.8h81.3v81.2h-81.3zM101.6 185.4h10.2v7.6h-10.2z" fill="none" stroke="#000" stroke-width=".51"/>
<path d="M62.6 186.4l.9 .8-1.1 .4zM64.8 186.4l.9 .8-1.2 .4zM65.7 182.9l3.6-2.1v4.1zM344.7 183.4l3.6 2-3.6 2.1zM348.3 189.7l.9-.7 .3 1.1zM350.5 189.7l.9-.7 .2 1.1z" fill="#000" stroke="#000" stroke-width=".25"/>
<path d="M200.6 210.8a.05 .05 0 0 0 .1 0 .05 .05 0 0 0-.1 0zM210.8 210.8a.05 .05 0 0 0 .1 0 .05 .05 0 0 0-.1 0zM205.7 228.6a.05 .05 0 0 0 .1 0 .05 .05 0 0 0-.1 0zM144.7 180.3a.05 .05 0 0 0 .1 0 .05 .05 0 0 0-.1 0zM220.9 221a.05 .05 0 0 0 .1 0 .05 .05 0 0 0-.1 0zM220.9 238.8a.05 .05 0 0 0 .1 0 .05 .05 0 0 0-.1 0zM238.7 238.8a.05 .05 0 0 0 .1 0 .05 .05 0 0 0-.1 0zM238.7 218.4a.05 .05 0 0 0 .1 0 .05 .05 0 0 0-.1 0zM154.9 200.7a.05 .05 0 0 0 .1 0 .05 .05 0 0 0-.1 0zM144.7 200.7a.05 .05 0 0 0 .1 0 .05 .05 0 0 0-.1 0zM154.9 180.3a.05 .05 0 0 0 .1 0 .05 .05 0 0 0-.1 0zM226 205.7a.05 .05 0 0 0 .1 0 .05 .05 0 0 0-.1 0z" fill="#000" stroke="#000" stroke-width="1.1"/>
<path d="M221 35.6h-64.8l-1.3 1.2v3.8M170.2 61v1.2l1.2 1.3h87.7" fill="none" stroke="#000" stroke-width=".63"/>
<g font-size="9.9">
<text x="269.2" y="40.6">MSP430FR5969 LaunchPad</text>
<text x="345.4" y="53.3">Main MCU</text>
</g>
<text font-size="6.6" x="55.7" y="250">www.ti.com/LaunchPad</text>
<text font-size="4.6" x="329.9" y="249.8">B</text>
<g font-size="4">
<text x="69.8" y="24.2">A</text>
<text x="167.6" y="24.2">B</text>
<text x="261.4" y="24.2">C</text>
<text x="356.7" y="24.2">D</text>
<text x="24.3" y="52.2">1</text>
<text x="402.7" y="52.2">1</text>
<text x="24.3" y="113.1">2</text>
<text x="402.7" y="113.1">2</text>
<text x="43.7" y="154.3">LaunchPad Header (left)</text>
<text x="305.6" y="154.3">LaunchPad Header (right)</text>
<text x="24.3" y="174.1">3</text>
<text x="402.7" y="174.1">3</text>
<text x="50.8" y="198.1">Basic User Interface (left)</text>
<text x="322.6" y="200.7">Basic User Interface (right)</text>
<text x="24.3" y="235.1">4</text>
<text x="175" y="237.3">Crystals</text>
<text x="402.7" y="235.1">4</text>
<text x="43.9" y="242.8">Expand functionality with BoosterPacks:</text>
<text x="226.1" y="248.3">Connect Analog and Digital Power Supply</text>
<text x="346.2" y="248.3">MSP-EXP430FR5969</text>
<text x="391.8" y="248.8">2.0</text>
<text x="69.8" y="263">A</text>
<text x="167.8" y="262.7">B</text>
<text x="261.4" y="263">C</text>
<text x="355.4" y="263">D</text>
</g>
<text font-size="3.6" x="349.8" y="232.9">Texas Instruments</text>
<g font-size="3.3">
<text x="342.3" y="238.9">MSP430 LaunchPad FR5969</text>
<text x="374.3" y="263.2">6/17/2014</text>
</g>
<g font-size="3">
<text x="57.7" y="95.2">J4</text>
<text x="345.9" y="95.2">J5</text>
<text x="204.9" y="151.1">U1</text>
<text x="192.8" y="160.5">MSP430FR5969RGZ</text>
<text x="70.9" y="165.9">S1</text>
<text x="329.5" y="170.9">S2</text>
<text x="64.4" y="178.6">LED1</text>
<text x="81.8" y="179.6">R3</text>
<text x="327.8" y="182.3">R6</text>
<text x="342.4" y="182.4">LED2</text>
<text x="55.3" y="191.3">Low Current Red</text>
<text x="83.1" y="187.5">470</text>
<text x="113.5" y="187.7">J6</text>
<text x="140.9" y="187.4">1u</text>
<text x="148" y="187.4">100n</text>
<text x="325.9" y="190.4">390</text>
<text x="140.2" y="192.7">C2</text>
<text x="150.4" y="192.7">C9</text>
<text x="342.9" y="193.3">Low Current Green</text>
<text x="101.6" y="198.1">Place Jumper</text>
<text x="204.2" y="202.9">Y1</text>
<text x="214.4" y="201.7">32.7638 kHz, 7.0pF</text>
<text x="193.7" y="206.2">4 MHz (DNP)</text>
<text x="229.4" y="206">Y4</text>
<text x="215.9" y="212.8">C5</text>
<text x="222.2" y="212.8">C6</text>
<text x="247.4" y="215.4">R4</text>
<text x="216.1" y="217.6">10p10p</text>
<text x="194.6" y="225.5">C3</text>
<text x="206.2" y="225.5">C4</text>
<text x="248.7" y="223.8">0</text>
<text x="187.9" y="228">27p (DNP)</text>
<text x="206.2" y="228.3">27p (DNP)</text>
<text x="231.8" y="228">100n</text>
<text x="234.2" y="233.4">C8</text>
<text x="248.7" y="235.7">R5</text>
<text x="249.9" y="243.6">0</text>
</g>
<g font-size="2.6">
<text x="326.3" y="236.5">Title</text>
<text x="326.3" y="244.1">Size</text>
<text x="339" y="244.1">Number</text>
<text x="389.8" y="244.1">Rev</text>
<text x="326.3" y="254.3">Date</text>
<text x="372" y="254.3">Drawn by</text>
<text x="259.2" y="258.2">Engineer</text>
<text x="326.3" y="258.1">Filename</text>
<text x="372" y="258.1">Sheet</text>
<text x="388.5" y="258.1">of</text>
</g>
<g font-size="2.3">
<text x="202.2" y="34.3">APPLICATION_UART</text>
<text x="159.8" y="51.1" transform="rotate(-90 159.8 51.1)">RX_TARGETIN</text>
<text x="177.5" y="53.2" transform="rotate(-90 177.5 53.2)">TX_TARGETOUT</text>
<text x="218.2" y="52.4" transform="rotate(-90 218.2 52.4)">CTS_TARGETIN</text>
<text x="213.1" y="54.6" transform="rotate(-90 213.1 54.6)">RTS_TARGETOUT</text>
<text x="192.3" y="64">JTAG</text>
<text x="256.3" y="62.2" transform="rotate(-90 256.3 62.2)">RST</text>
<text x="184.7" y="68.9" transform="rotate(-90 184.7 68.9)">RST</text>
<text x="189.7" y="70" transform="rotate(-90 189.7 70)">TEST</text>
<text x="225.3" y="69" transform="rotate(-90 225.3 69)">TCK</text>
<text x="230.4" y="69.1" transform="rotate(-90 230.4 69.1)">TMS</text>
<text x="235.5" y="67.9" transform="rotate(-90 235.5 67.9)">TDI</text>
<text x="239.3" y="66.6">JTAG</text>
<text x="253.2" y="69.1" transform="rotate(-90 253.2 69.1)">TDO</text>
<text x="66.3" y="81">VCC</text>
<text x="51.1" y="99.8">BP1-VCC</text>
<text x="345.9" y="99.8">BP20-GND</text>
<text x="56.4" y="104.9">BP2</text>
<text x="345.9" y="104.9">BP19</text>
<text x="56.4" y="110">BP3</text>
<text x="179.3" y="111.3" transform="rotate(-90 179.3 111.3)">24</text>
<text x="184.4" y="111.3" transform="rotate(-90 184.4 111.3)">23</text>
<text x="189.5" y="111.3" transform="rotate(-90 189.5 111.3)">22</text>
<text x="194.6" y="111.3" transform="rotate(-90 194.6 111.3)">21</text>
<text x="199.7" y="111.3" transform="rotate(-90 199.7 111.3)">20</text>
<text x="204.7" y="111.3" transform="rotate(-90 204.7 111.3)">19</text>
<text x="209.8" y="111.3" transform="rotate(-90 209.8 111.3)">18</text>
<text x="214.9" y="111.3" transform="rotate(-90 214.9 111.3)">17</text>
<text x="220" y="111.3" transform="rotate(-90 220 111.3)">16</text>
<text x="225.1" y="111.3" transform="rotate(-90 225.1 111.3)">15</text>
<text x="230.1" y="111.3" transform="rotate(-90 230.1 111.3)">14</text>
<text x="235.2" y="111.3" transform="rotate(-90 235.2 111.3)">13</text>
<text x="345.9" y="110">BP18</text>
<text x="56.4" y="115.1">BP4</text>
<text x="214.1" y="119.8" transform="rotate(-90 214.1 119.8)">P4.1/A9</text>
<text x="219.2" y="119.8" transform="rotate(-90 219.2 119.8)">P4.0/A8</text>
<text x="345.9" y="115.1">BP17-TEST</text>
<text x="56.4" y="120.1">BP5</text>
<text x="56.4" y="125.2">BP6</text>
<text x="162.3" y="124.5">25</text>
<text x="165.6" y="125.2">P2.1/TB0.0</text>
<text x="178.6" y="122.7" transform="rotate(-90 178.6 122.7)">P2.0/TB0.6</text>
<text x="193.8" y="122.7" transform="rotate(-90 193.8 122.7)">P2.6/TB0.1</text>
<text x="198.9" y="122.7" transform="rotate(-90 198.9 122.7)">P2.5/TB0.0</text>
<text x="204" y="121" transform="rotate(-90 204 121)">P4.3/A11</text>
<text x="209" y="121" transform="rotate(-90 209 121)">P4.2/A10</text>
<text x="224.3" y="121.2" transform="rotate(-90 224.3 121.2)">PJ.3/TCK</text>
<text x="234.4" y="120.2" transform="rotate(-90 234.4 120.2)">PJ.1/TDI</text>
<text x="236.8" y="125.2">PJ.0/TDO</text>
<text x="246.9" y="126">12</text>
<text x="345.9" y="120.1">BP16-RST</text>
<text x="345.9" y="125.2">BP15</text>
<text x="56.4" y="130.3">BP7</text>
<text x="162.3" y="129.5">26</text>
<text x="165.6" y="130.3">P2.2/TB0.2</text>
<text x="183.6" y="130.6" transform="rotate(-90 183.6 130.6)">NMI/SBWTDIO/RST</text>
<text x="188.7" y="127.2" transform="rotate(-90 188.7 127.2)">TEST/SBWTCK</text>
<text x="229.4" y="127.6" transform="rotate(-90 229.4 127.6)">PJ.2/TMS/ACLK</text>
<text x="235.5" y="130.3">P1.5/TB0.2</text>
<text x="246.9" y="131.1">11</text>
<text x="345.9" y="130.3">BP14</text>
<text x="56.4" y="135.4">BP8</text>
<text x="162.3" y="134.6">27</text>
<text x="165.6" y="135.4">P3.4/TB0.3/SMCLK</text>
<text x="235.5" y="135.4">P1.4/TB0.1</text>
<text x="246.9" y="136.2">10</text>
<text x="345.9" y="135.4">BP13</text>
<text x="56.4" y="140.5">BP9</text>
<text x="162.3" y="139.7">28</text>
<text x="165.6" y="140.5">P3.5/TB0.4/COUT</text>
<text x="235.5" y="140.5">P1.3/TA1.2</text>
<text x="247.5" y="141.2">9</text>
<text x="345.9" y="140.5">BP12</text>
<text x="55.2" y="145.5">BP10</text>
<text x="162.3" y="144.8">29</text>
<text x="162.3" y="149.9">30</text>
<text x="165.6" y="145.5">P3.6/TB0.5</text>
<text x="241.5" y="145.5">P4.7</text>
<text x="247.5" y="146.3">8</text>
<text x="345.9" y="145.5">BP11</text>
<text x="162.3" y="154.9">31</text>
<text x="165.6" y="150.6">P3.7/TB0.6</text>
<text x="165.6" y="155.7">P1.6/TB0.3</text>
<text x="232.7" y="155.7">P3.2/A14/C14</text>
<text x="232.7" y="150.6">P3.3/A15/C15</text>
<text x="247.5" y="151.4">7</text>
<text x="162.3" y="160">32</text>
<text x="165.6" y="160.8">P1.7/TB0.4</text>
<text x="232.7" y="160.8">P3.1/A13/C13</text>
<text x="247.5" y="161.6">5</text>
<text x="247.5" y="156.5">6</text>
<text x="162.3" y="165.1">33</text>
<text x="165.6" y="165.9">P4.4/TB0.5</text>
<text x="232.7" y="165.9">P3.0/A12/C12</text>
<text x="247.5" y="166.6">4</text>
<text x="162.3" y="170.2">34</text>
<text x="165.6" y="170.9">P4.5</text>
<text x="235.5" y="170.9">P1.2/TA1.1</text>
<text x="247.5" y="171.7">3</text>
<text x="162.3" y="175.3">35</text>
<text x="165.6" y="176">P4.6</text>
<text x="235.5" y="176">P1.1/TA0.2</text>
<text x="247.5" y="176.8">2</text>
<text x="162.3" y="180.3">36</text>
<text x="165.6" y="181.1">DVSS</text>
<text x="227.6" y="181.1">P1.0/TA0.1/DMAE0</text>
<text x="247.5" y="181.9">1</text>
<text x="132.1" y="194.6">VCC</text>
<text x="177.8" y="195.9" transform="rotate(-90 177.8 195.9)">37</text>
<text x="178.6" y="192.5" transform="rotate(-90 178.6 192.5)">DVCC</text>
<text x="182.9" y="195.9" transform="rotate(-90 182.9 195.9)">38</text>
<text x="183.6" y="192.5" transform="rotate(-90 183.6 192.5)">P2.7</text>
<text x="188" y="195.9" transform="rotate(-90 188 195.9)">39</text>
<text x="188.7" y="192.5" transform="rotate(-90 188.7 192.5)">P2.3/TA0.0</text>
<text x="193" y="195.9" transform="rotate(-90 193 195.9)">40</text>
<text x="193.8" y="192.5" transform="rotate(-90 193.8 192.5)">P2.4/TA1.0</text>
<text x="198.1" y="195.9" transform="rotate(-90 198.1 195.9)">41</text>
<text x="198.9" y="192.5" transform="rotate(-90 198.9 192.5)">AVSS</text>
<text x="203.2" y="195.9" transform="rotate(-90 203.2 195.9)">42</text>
<text x="204" y="192.5" transform="rotate(-90 204 192.5)">PJ.6/HFXIN</text>
<text x="208.3" y="195.9" transform="rotate(-90 208.3 195.9)">43</text>
<text x="209" y="192.5" transform="rotate(-90 209 192.5)">PJ.7/HFXOUT</text>
<text x="213.4" y="195.9" transform="rotate(-90 213.4 195.9)">44</text>
<text x="214.1" y="192.5" transform="rotate(-90 214.1 192.5)">AVSS</text>
<text x="218.4" y="195.9" transform="rotate(-90 218.4 195.9)">45</text>
<text x="219.2" y="192.5" transform="rotate(-90 219.2 192.5)">PJ.4/LFXIN</text>
<text x="223.5" y="195.9" transform="rotate(-90 223.5 195.9)">46</text>
<text x="224.3" y="192.5" transform="rotate(-90 224.3 192.5)">PJ.5/LFXOUT</text>
<text x="228.6" y="195.9" transform="rotate(-90 228.6 195.9)">47</text>
<text x="229.4" y="192.5" transform="rotate(-90 229.4 192.5)">AVSS</text>
<text x="233.7" y="195.9" transform="rotate(-90 233.7 195.9)">48</text>
<text x="234.4" y="192.5" transform="rotate(-90 234.4 192.5)">AVCC</text>
<text x="238.8" y="195.9" transform="rotate(-90 238.8 195.9)">49</text>
<text x="239.5" y="192.5" transform="rotate(-90 239.5 192.5)">PWPD</text>
<text x="264.9" y="226.8">VCC</text>
<text x="338.4" y="254.3">6/17/2014</text>
<text x="382.9" y="257.9">1</text>
<text x="386.5" y="254.3">D.Schneider</text>
<text x="395.6" y="257.9">5</text>
<text x="286" y="258.1">D.Schneider</text>
<text x="335.3" y="258.1">LaunchPad-MSP430FR5969.sch</text>
</g>
</svg>
